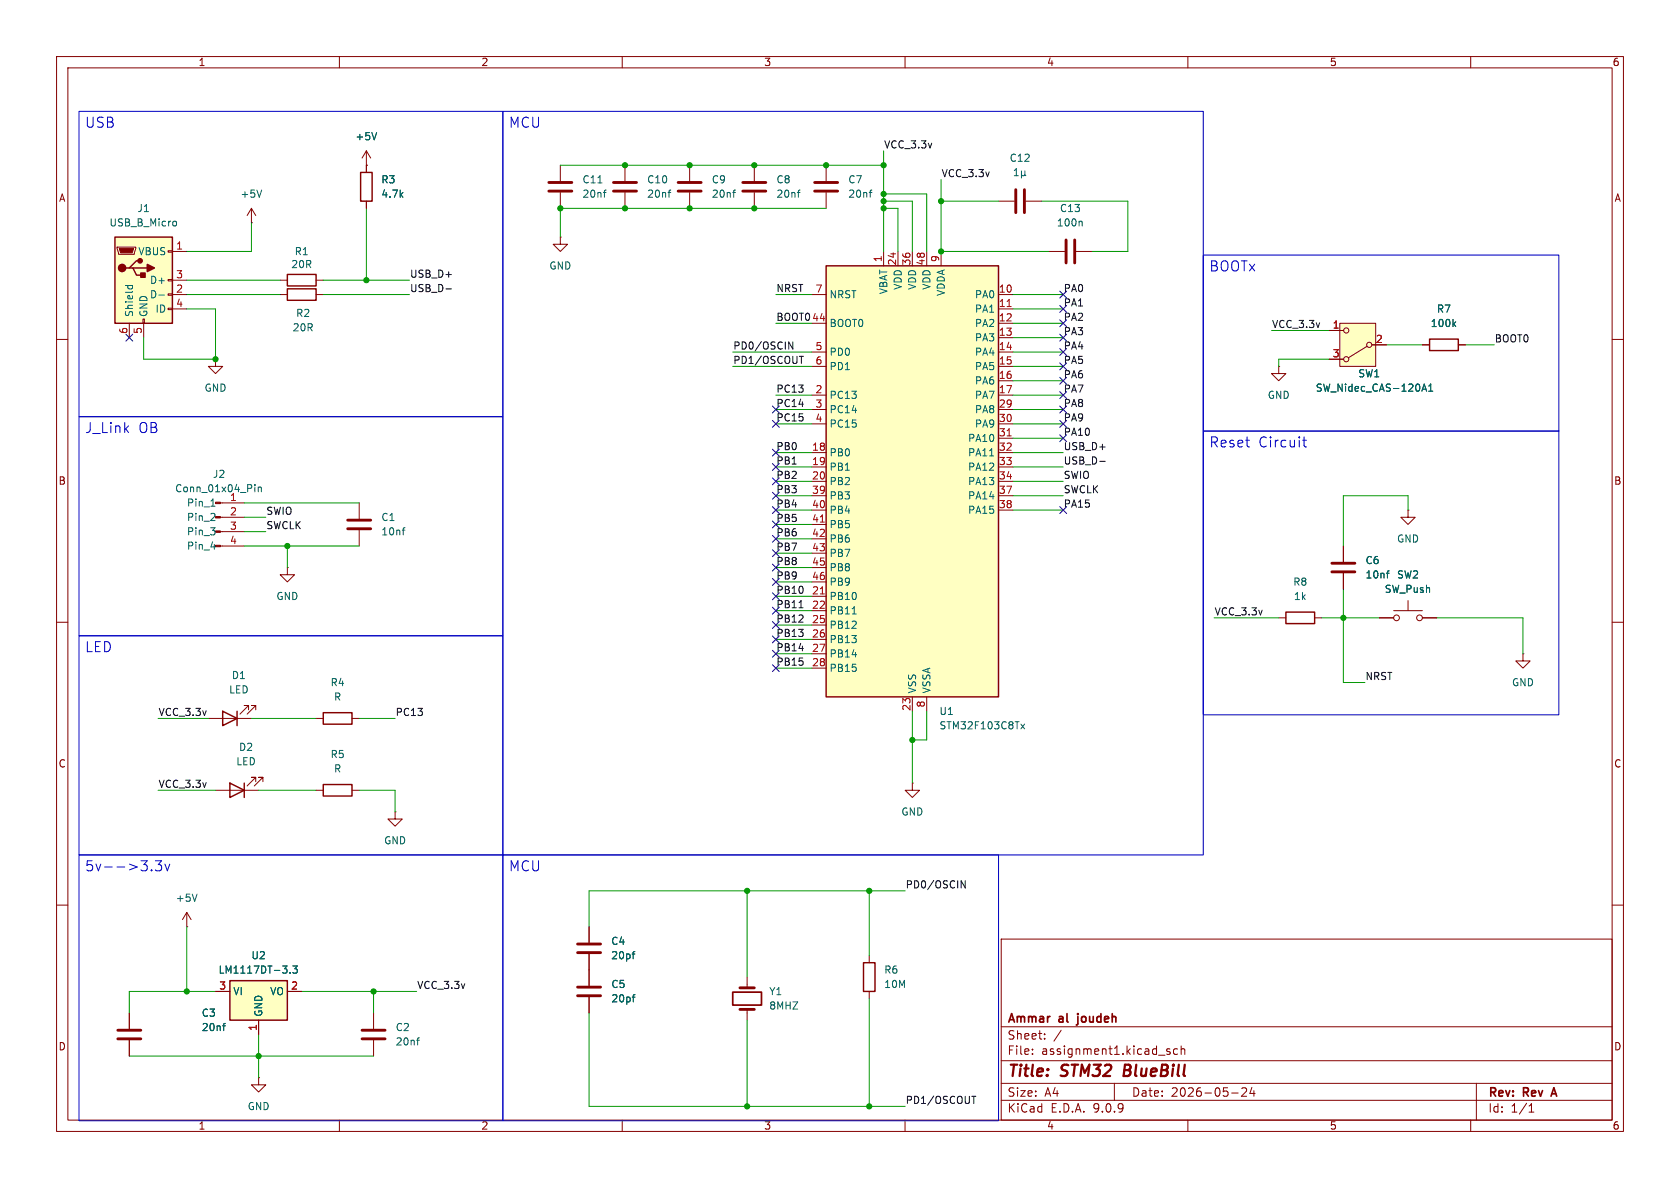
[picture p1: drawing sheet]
<svg xmlns="http://www.w3.org/2000/svg" width="297mm" height="210mm" viewBox="0 0 297 210" stroke-linecap="round" stroke-linejoin="round" font-family="sans-serif">
<g fill="none" stroke="#840000" stroke-width=".18">
<path d="M10 10h277v190h-277zM12 12h273v186h-273zM60 10v2M110 10v2M160 10v2M210 10v2M260 10v2M10 60h2M226.1 64.8v1.2h1.2l-1.2 1.3-1.3-1.3h1.3M226.1 64.8h.1M285 60h2M237.5 96.5v2.8"/>
<path d="M248.9 90.2v1.2h1.3l-1.3 1.3-1.3-1.3h1.3M248.9 90.2h.1M10 110h2M226.1 109.2h1.2M232.4 109.2h1.3M237.5 101.3v2.8M243.8 109.2h2.6M246.4 108h5.1M248.9 106.2v1.8M251.5 109.2h2.5M269.2 115.6v1.2h1.3l-1.3 1.3-1.2-1.3h1.2M269.2 115.6h.1"/>
<path d="M285 110h2M55.9 139.7h1.2M62.2 139.7h1.3M69.8 143.5v1.3h1.3l-1.3 1.3-1.2-1.3h1.2M69.8 143.5h.1M10 160h2M22.9 179.1v2.8M33 163.8h.1M33 161.3l-.7 1.3M33 161.3l.8 1.3M33 161.3v2.5M104.1 171.5v2.7"/>
<path d="M104.1 176.3v2.8M132.1 172.7v1.9M132.1 178.4v1.9M153.7 168.9v1.3M153.7 175.3v1.2M177 166h108v32h-108zM285 160h2M22.9 183.9v2.8M60 198v2M110 198v2M160 198v2M177 194.5h108"/>
<path d="M177 191.5h108M177 187.5h108M177 181.5h108M182.5 186.3v.1M182.5 185.5v.1M184.7 183.6v.1M184.7 182.8v.1M187.6 182.1l-1.3 2M197 191.5v3M206.3 185.8l.5 .2 .1 .1-.1 .2-.4 .1M206.3 185.5h.5M208.2 185.5l-.5-.1-.2 .3v.4l.1 .2h.6"/>
<path d="M208.8 185.5l.2-.1 .4 .1 .1 .9M208.8 184.9v1.5M210 198v2M217.7 193.2h1.2M219.5 192.4l.6-.1 .2 .1 .1 .3-.9 1.1h.9M221.3 192.2l-.3 1.1h.9M221.7 192.8v1M260 198v2M261 191.5v6.5M270.3 196.6h.9M270.3 195.5l.4-.4v1.5"/>
<circle cx="246.9" cy="109.2" r=".51"/>
<circle cx="251" cy="109.2" r=".51"/>
</g>
<path d="M129.5 175.4h5.1v2.3h-5.1zM190.5 181.1l-.2 .1M274.3 193.4h.8M274.7 192.3l-.5 1.5" fill="none" stroke="#840000" stroke-width=".3"/>
<path d="M198.9 188.2l-.3 2h.8" fill="none" stroke="#840000" stroke-width=".4"/>
<path d="M227.3 108.2h5.1v2h-5.1zM57.1 138.7h5.1v2h-5.1zM152.7 170.2h2v5.1h-2z" fill="none" stroke="#840000" stroke-width=".25"/>
<path d="M245.1 101.3h.5M245.6 100.9l-.3 .1M34.8 158.1l-.4 1.2M111.8 176.3h.5M112.3 175.8l-.3 .1M39.4 181.3h.4M39.8 180.9l-.2 .1" fill="none" stroke="#006464" stroke-width=".18"/>
<path d="M235.5 99.6h4M235.5 101.1h4M102.1 174.5h4.1M102.1 176h4.1M130.8 178.4h2.5M130.8 174.6h2.5M20.8 182.1h4.1M20.8 183.6h4.1" fill="none" stroke="#840000" stroke-width=".51"/>
<path d="M236.9 57.2h6.3v7.6h-6.3z" fill="#ffffc2"/>
<g fill="none" stroke="#840000" stroke-width=".18">
<path d="M64.8 29.2h.1M64.8 26.7v3.8M64.8 35.6v1.2M64.8 26.7l-.8 1.2M64.8 26.7l.7 1.2M176.5 35.6h2.8M181.4 35.6h2.7M185.4 44.5h2.8M190.2 44.5h2.8M234.9 58.4h2.6M236.9 57.2h6.3v7.6h-6.3zM234.9 63.5h2.6"/>
<path d="M241.7 61.2l-3.3 2M242.6 61h2.5M251.5 61h1.2M257.8 61h1.3M161.3 138.4v1.3h1.3l-1.3 1.3-1.3-1.3h1.3M161.3 138.4h.1"/>
<circle cx="238" cy="58.4" r=".46"/>
<circle cx="238" cy="63.5" r=".46"/>
<circle cx="242.1" cy="61" r=".46"/>
</g>
<g fill="none" stroke="#006464" stroke-width=".18">
<path d="M66.6 23.4l-.4 1.3M179.3 31.1h.7M179.3 30.2l.4-.4v1.3M180.6 30.9l.2 .2h.2l.2-.2M180.6 30.2v1.3M181.2 30.9l.2 .2M181.2 30.2v.7M191.1 39.1l.2 .2v.6M257 57.2l.4 .5M257.4 56.9l-.5 .5M251.4 69.2l.4-1.3 .4 1.3M251.5 68.8h.6"/>
<path d="M252.6 69.2h.7M252.6 68.3l.3-.4v1.3"/>
</g>
<path d="M63.8 30.5h2v5.1h-2zM252.7 59.9h5.1v2.1h-5.1z" fill="none" stroke="#840000" stroke-width=".25"/>
<path d="M179.6 33.5v4.1M181.1 33.5v4.1M188.5 42.4v4.1M190 42.4v4.1" fill="none" stroke="#840000" stroke-width=".51"/>
<path d="M146 47h30.5v76.2h-30.5z" fill="#ffffc2"/>
<path d="M50.8 48.5h5.1v2h-5.1zM146 47h30.5v76.2h-30.5zM39.4 125.7l2.5 1.3-2.5 1.3zM41.9 125.7v2.6" fill="none" stroke="#840000" stroke-width=".25"/>
<g fill="none" stroke="#840000" stroke-width=".18">
<path d="M44.4 39.4h.1M44.4 36.8l-.7 1.3M44.4 36.8l.8 1.3M44.4 36.8v2.6M49.5 49.5h1.3M55.9 49.5h1.2M143.5 52.1h2.5M143.5 57.2h2.5M156.2 44.5v2.5M158.7 44.5v2.5M161.3 44.5v2.5M163.8 44.5v2.5"/>
<path d="M166.4 44.5v2.5M176.5 52.1h2.6M176.5 57.2h2.6M176.5 54.6h2.6M176.5 59.7h2.6M38.1 63.5v1.3h1.3l-1.3 1.2-1.3-1.2h1.3M38.1 63.5h.1M143.5 62.2h2.5M143.5 64.8h2.5M143.5 69.9h2.5M143.5 72.4h2.5M143.5 74.9h2.5"/>
<path d="M176.5 62.2h2.6M176.5 64.8h2.6M176.5 69.9h2.6M176.5 72.4h2.6M176.5 74.9h2.6M176.5 67.3h2.6M176.5 77.5h2.6M143.5 80h2.5M143.5 82.6h2.5M143.5 85.1h2.5M143.5 87.6h2.5M143.5 90.2h2.5"/>
<path d="M143.5 92.7h2.5M143.5 95.3h2.5M143.5 97.8h2.5M176.5 80h2.6M176.5 82.6h2.6M176.5 85.1h2.6M176.5 87.6h2.6M176.5 90.2h2.6M143.5 100.3h2.5M143.5 102.9h2.5M143.5 105.4h2.5M143.5 108h2.5"/>
<path d="M143.5 110.5h2.5M143.5 113h2.5M143.5 115.6h2.5M143.5 118.1h2.5M36.8 127h7.6M43.9 125.5v-.8h-.7h.7l-1.5 1.5M45.2 125.5v-.8h-.8h.8l-1.5 1.5M161.3 123.2v2.5M163.8 123.2v2.5M66 179.1v2.8M66 183.9v2.8"/>
</g>
<path d="M178 54.2h.8M178 77.1h.8M145 92.3h.7M145 105h.7" fill="none" stroke="#a90000" stroke-width=".18"/>
<path d="M46.3 33.6l-.5 1.3M175 80.6h.7M150.6 108.5h.8M180.5 128l.6 .8M181.1 128l-.6 .8M73.7 183.9h.4M74.1 183.5h-.2" fill="none" stroke="#006464" stroke-width=".18"/>
<path d="M64 182.1h4.1M64 183.6h4.1" fill="none" stroke="#840000" stroke-width=".51"/>
<path d="M20.3 41.9h10.2v15.3h-10.2z" fill="#ffffc2"/>
<path d="M20.3 41.9h10.2v15.3h-10.2zM22.9 47.4h.6l.6 1.2h1.3M23.5 47.4h2.5M24.8 46.1h-.7l-1.2 1.3h-.7" fill="none" stroke="#840000" stroke-width=".25"/>
<g fill="none" stroke="#840000" stroke-width=".18">
<path d="M99.1 29.2v2.8M99.1 34v2.8M110.5 29.2v2.8M110.5 34v2.8M121.9 29.2v2.8M121.9 34v2.8M133.3 29.2v2.8M133.3 34v2.8M146 29.2v2.8M146 34v2.8M20.7 43.7h3.3v.2l-.3 1.1h-2.7zM22.9 57.2v2.5"/>
<path d="M25.3 56.4h.2v.8h-.2zM25.4 57.2v2.5M29.7 44.3h.8v.3h-.8zM29.7 49.4h.8v.3h-.8zM29.7 51.9h.8v.3h-.8zM29.7 54.5h.8v.2h-.8zM30.5 44.5h2.5M30.5 49.5h2.5M30.5 52.1h2.5M30.5 54.6h2.5M99.1 41.9v1.3h1.2l-1.2 1.3-1.3-1.3h1.3M99.1 41.9h.1"/>
<path d="M104.1 163.8v2.8M104.1 168.7v2.8M45.7 190.5v1.3h1.3l-1.3 1.2-1.3-1.2h1.3M45.7 190.5h.1"/>
</g>
<path d="M21.1 43.9h2.5l-.2 .8h-2.1z" fill="#840000" stroke="#840000" stroke-width=".18"/>
<g fill="#840000" stroke="#840000" stroke-width=".25">
<path d="M24.9 48.3h.8v.7h-.8z"/>
<path d="M26 46.7l1.3 .7-1.3 .6z"/>
<circle cx="21.6" cy="47.4" r=".63"/>
<circle cx="24.8" cy="46.1" r=".38"/>
</g>
<g fill="none" stroke="#006464" stroke-width=".18">
<path d="M30.8 39.1l.3 .1 .1 .1-.1 .5-.3 .1M105.7 32.3h.7M106.7 34h.5M107.2 33.6l-.3 .1M118.1 34h.5M118.6 33.6l-.3 .1M129.5 34h.5M130 33.6l-.2 .1M141 34h.4M141.4 33.6l-.2 .1M153.7 34h.4M154.1 33.6l-.2 .1"/>
<path d="M22.2 50.5h1.2M22.7 50.5l-.1 .3M23.4 50.5v.3M28.1 52.2h1M111.8 168.6h.4M112.2 168.2l-.2 .1"/>
</g>
<path d="M97 32.3h4.1M97 33.8h4.1M108.5 32.3h4M108.5 33.8h4M119.9 32.3h4.1M119.9 33.8h4.1M131.3 32.3h4.1M131.3 33.8h4.1M144 32.3h4.1M144 33.8h4.1M102.1 166.9h4.1M102.1 168.4h4.1" fill="none" stroke="#840000" stroke-width=".51"/>
<path d="M40.6 173.4h10.2v6.9h-10.2z" fill="#ffffc2"/>
<path d="M50.8 51.1h5.1v2h-5.1zM40.6 138.4l2.6 1.3-2.6 1.3zM43.2 138.4v2.6M57.1 126h5.1v2h-5.1zM40.6 173.4h10.2v6.9h-10.2z" fill="none" stroke="#840000" stroke-width=".25"/>
<g fill="none" stroke="#840000" stroke-width=".18">
<path d="M64.8 29.2h.1M64.8 29.2v1.3M64.8 35.6v1.2M49.5 52.1h1.3M55.9 52.1h1.2M234.9 58.4h2.6M234.9 63.5h2.6M242.6 61h2.5M251.5 61h1.2M257.8 61h1.3M39 88.9h4.2M39 91.4h4.2"/>
<path d="M39 94h4.2M39 96.5h4.2M63.5 88.9v2.8M63.5 93.7v2.8M237.5 96.5v2.8M50.8 100.3v1.3h1.3l-1.3 1.3-1.3-1.3h1.3M50.8 100.3h.1M237.5 101.3v2.8M243.8 109.2h2.6M251.5 109.2h2.5M38.1 139.7h7.6M45.2 138.2v-.8h-.8h.8l-1.5 1.5"/>
<path d="M46.5 138.2v-.8h-.8h.8l-1.5 1.5M55.9 127h1.2M62.2 127h1.3M22.9 179.1v2.8M38.1 175.3h2.5M50.8 175.3h2.5M104.1 163.8v2.8M104.1 168.7v5.5M104.1 176.3v2.8M22.9 183.9v2.8M45.7 180.3v2.6"/>
</g>
<g fill="none" stroke="#006464" stroke-width=".18">
<path d="M66.6 23.4l-.4 1.3M257 57.2l.4 .5M257.4 56.9l-.5 .5M251.4 69.2l.4-1.3 .4 1.3M251.5 68.8h.6M252.6 69.2h.7M252.6 68.3l.3-.4v1.3M37.2 92h.8M37.3 89.5h.7M37.3 96.7h.8M38 90.9v.4M45.1 85.7v.1"/>
<path d="M45.1 86.1v.8M45.7 86.1v.8M45.7 86.2l.1-.1 .3 .1 .1 .7M71.1 93.7h.5M71.6 93.3h-.2M245.1 101.3h.5M245.6 100.9l-.3 .1M51.3 171.9v.1M51.8 170.8h.8l-.5 .4 .4 .2v.5l-.2 .1-.5-.1M111.8 168.6h.4M111.8 176.3h.5M112.2 168.2l-.2 .1"/>
<path d="M112.3 175.8l-.3 .1M39.4 181.3h.4M39.8 180.9l-.2 .1"/>
</g>
<path d="M61.5 91.9h4M61.5 93.5h4" fill="none" stroke="#840000" stroke-width=".51"/>
<g fill="#840000" stroke="#840000" stroke-width=".18">
<path d="M38.1 88.8h.9v.2h-.9z"/>
<path d="M38.1 91.3h.9v.3h-.9z"/>
<path d="M38.1 93.9h.9v.2h-.9z"/>
<path d="M38.1 96.4h.9v.2h-.9z"/>
</g>
<path d="M78.8 51.1h1M139.4 60.4l.8 1.3v-1.3M141.3 63h.7M141.7 63v1.3M194.4 81.6h1M141.3 107.4h.7M169.9 155.7l.7 1.3v-1.3M171.8 193.8h.7M172.2 193.8v1.3" fill="none" stroke="#0f0f0f" stroke-width=".18"/>
<g fill="none" stroke="#009600" stroke-width=".18">
<path d="M44.4 39.4v5.1h-11.4M64.8 36.8v12.7M99.1 29.2h57.1M146 36.8h-46.9v5.1M156.2 35.6h5.1v8.9M156.2 36.8h2.5v7.7M156.2 26.7v17.8M156.2 34.3h7.6v10.2M166.4 35.6h10.1M166.4 31.8v12.7h19M184.1 35.6h15.3v8.9h-6.4M33 54.6h5.1v8.9h-12.7v-3.8"/>
<path d="M33 52.1h16.5M33 49.5h16.5M57.1 52.1h15.3M57.1 49.5h15.3M137.2 52.1h6.3M137.2 57.2h6.3M179.1 54.6h8.9M179.1 52.1h8.9M179.1 57.2h8.9M179.1 59.7h8.9M224.8 58.4h10.1M129.5 64.8h14"/>
<path d="M129.5 62.2h14M137.2 69.9h6.3M137.2 72.4h6.3M137.2 74.9h6.3M179.1 69.9h8.9M179.1 77.5h8.9M179.1 72.4h8.9M179.1 74.9h8.9M179.1 64.8h8.9M179.1 62.2h8.9M179.1 67.3h8.9M234.9 63.5h-8.8v1.3"/>
<path d="M245.1 61h6.4M259.1 61h5.1M43.2 91.4h3.8M43.2 94h3.8M43.2 88.9h20.3M43.2 96.5h20.3M50.8 96.5v3.8M137.2 95.3h6.3M137.2 92.7h6.3M137.2 97.8h6.3M137.2 80h6.3M137.2 82.6h6.3"/>
<path d="M137.2 90.2h6.3M137.2 85.1h6.3M137.2 87.6h6.3M179.1 80h8.9M179.1 82.6h8.9M179.1 90.2h8.9M179.1 85.1h8.9M179.1 87.6h8.9M248.9 90.2v-2.6h-11.4v8.9M137.2 100.3h6.3M137.2 102.9h6.3M137.2 118.1h6.3"/>
<path d="M137.2 115.6h6.3M137.2 108h6.3M137.2 110.5h6.3M137.2 105.4h6.3M137.2 113h6.3M214.6 109.2h11.5M233.7 109.2h10.1M237.5 104.1v16.6h3.8M254 109.2h15.2v6.4M27.9 139.7h10.2M27.9 127h8.9M44.4 127h11.5"/>
<path d="M45.7 139.7h10.2M63.5 139.7h6.3v3.8M63.5 127h6.3M161.3 125.7v12.7M163.8 125.7v5.1h-2.5M132.1 157.5v15.2M153.7 157.5v11.4M160 157.5h-55.9v6.3M33 163.8v11.5M38.1 175.3h-15.2v3.8M53.3 175.3h20.4M66 175.3v3.8"/>
<path d="M104.1 179.1v16.5h55.9M153.7 176.5v19.1M22.9 186.7h43.1M45.7 182.9v7.6M132.1 180.3v15.3"/>
</g>
<g fill="none" stroke="#000084" stroke-width=".18">
<path d="M22.3 59.1l1.2 1.2M23.5 59.1l-1.2 1.2M187.4 54l1.2 1.2M187.4 56.5l1.2 1.3M187.4 51.5l1.2 1.2M187.4 59.1l1.2 1.2M188.6 54l-1.2 1.2M188.6 56.5l-1.2 1.3M188.6 51.5l-1.2 1.2M188.6 59.1l-1.2 1.2M136.6 71.8l1.2 1.2M136.6 79.4l1.2 1.2"/>
<path d="M136.6 74.3l1.2 1.2M137.8 71.8l-1.2 1.2M137.8 79.4l-1.2 1.2M137.8 74.3l-1.2 1.2M187.4 66.7l1.2 1.2M187.4 64.2l1.2 1.2M187.4 69.2l1.2 1.3M187.4 71.8l1.2 1.2M187.4 61.6l1.2 1.2M187.4 74.3l1.2 1.2M187.4 76.9l1.2 1.2M188.6 66.7l-1.2 1.2"/>
<path d="M188.6 64.2l-1.2 1.2M188.6 69.2l-1.2 1.3M188.6 71.8l-1.2 1.2M188.6 61.6l-1.2 1.2M188.6 74.3l-1.2 1.2M188.6 76.9l-1.2 1.2M136.6 84.5l1.2 1.2M136.6 94.6l1.2 1.3M136.6 81.9l1.2 1.3M136.6 89.6l1.2 1.2M136.6 87l1.2 1.2M136.6 92.1l1.2 1.2"/>
<path d="M136.6 99.7l1.2 1.2M136.6 97.2l1.2 1.2M137.8 84.5l-1.2 1.2M137.8 94.6l-1.2 1.3M137.8 81.9l-1.2 1.3M137.8 89.6l-1.2 1.2M137.8 87l-1.2 1.2M137.8 92.1l-1.2 1.2M137.8 99.7l-1.2 1.2M137.8 97.2l-1.2 1.2M187.4 89.6l1.2 1.2M188.6 89.6l-1.2 1.2"/>
<path d="M136.6 104.8l1.2 1.2M136.6 102.3l1.2 1.2M136.6 115l1.2 1.2M136.6 117.5l1.2 1.2M136.6 107.3l1.2 1.3M136.6 109.9l1.2 1.2M136.6 112.4l1.2 1.2M137.8 117.5l-1.2 1.2M137.8 115l-1.2 1.2M137.8 104.8l-1.2 1.2M137.8 107.3l-1.2 1.3M137.8 112.4l-1.2 1.2"/>
<path d="M137.8 102.3l-1.2 1.2M137.8 109.9l-1.2 1.2"/>
</g>
<g fill="none" stroke="#0000c2" stroke-width=".18">
<path d="M14 19.7h74.9v54h-74.9zM88.9 19.7h123.8v131.4h-123.8zM212.7 45.1h62.9v31.1h-62.9zM14 73.7h74.9v38.7h-74.9zM212.7 76.2h62.9v50.2h-62.9zM230.3 77.8h.7M230.5 77.2v1.6l.1 .1 .4 .1M14 112.4h74.9v38.7h-74.9zM14 151.1h74.9v47h-74.9zM26.8 153.8v.1M27.5 152.2h1.1l-.6 .6a.48 .48 0 0 1 .6 .4v.4l-.2 .3h-.7l-.2-.1M29.2 152.8l.4 1.1 .4-1.1"/>
<path d="M88.9 151.1h87.6v47h-87.6z"/>
</g>
<g fill="#009600" stroke="#009600" stroke-width=".18">
<circle cx="166.4" cy="44.5" r=".46"/>
<circle cx="99.1" cy="36.8" r=".46"/>
<circle cx="110.5" cy="36.8" r=".46"/>
<circle cx="161.3" cy="130.8" r=".46"/>
<circle cx="110.5" cy="29.2" r=".46"/>
<circle cx="121.9" cy="29.2" r=".46"/>
<circle cx="121.9" cy="36.8" r=".46"/>
<circle cx="45.7" cy="186.7" r=".46"/>
<circle cx="33" cy="175.3" r=".46"/>
<circle cx="66" cy="175.3" r=".46"/>
<circle cx="156.2" cy="36.8" r=".46"/>
<circle cx="133.3" cy="36.8" r=".46"/>
<circle cx="146" cy="29.2" r=".46"/>
<circle cx="133.3" cy="29.2" r=".46"/>
<circle cx="156.2" cy="35.6" r=".46"/>
<circle cx="156.2" cy="29.2" r=".46"/>
<circle cx="156.2" cy="34.3" r=".46"/>
<circle cx="166.4" cy="35.6" r=".46"/>
<circle cx="237.5" cy="109.2" r=".46"/>
<circle cx="38.1" cy="63.5" r=".46"/>
<circle cx="64.8" cy="49.5" r=".46"/>
<circle cx="50.8" cy="96.5" r=".46"/>
<circle cx="132.1" cy="195.6" r=".46"/>
<circle cx="153.7" cy="195.6" r=".46"/>
<circle cx="153.7" cy="157.5" r=".46"/>
<circle cx="132.1" cy="157.5" r=".46"/>
</g>
<g font-size="2.8" fill="#840000">
<text x="178" y="190.9">Title:</text>
<text x="187.7" y="190.9">STM32</text>
<text x="199.5" y="190.9">BlueBill</text>
</g>
<g font-size="2.5" fill="#0000c2">
<text x="14.9" y="22.9">USB</text>
<text x="89.9" y="22.9">MCU</text>
<text x="213.7" y="48.3">BOOTx</text>
<text x="14.9" y="76.8">J_Link</text>
<text x="24.4" y="76.8">OB</text>
<text x="213.7" y="79.4">Reset</text>
<text x="222.4" y="79.4">Circuit</text>
<text x="14.9" y="115.6">LED</text>
<text x="14.9" y="154.3">5v--&gt;3.3v</text>
<text x="89.9" y="154.3">MCU</text>
</g>
<g font-size="2.1" fill="#840000">
<text x="178" y="184">Sheet:</text>
<text x="178" y="181.2">Ammar</text>
<text x="187.3" y="181.2">al</text>
<text x="191.2" y="181.2">joudeh</text>
<text x="178" y="186.7">File:</text>
<text x="184.1" y="186.7">assignment1.kicad_sch</text>
<text x="178" y="196.9">KiCad</text>
<text x="178" y="194.1">Size:</text>
<text x="184.7" y="194.1">A4</text>
<text x="185.7" y="196.9">E.D.A.</text>
<text x="193.3" y="196.9">9.0.9</text>
<text x="200" y="194.1">Date:</text>
<text x="207" y="194.1">2026-05-24</text>
<text x="263" y="194.3">Rev:</text>
<text x="263" y="196.9">Id:</text>
<text x="267.1" y="196.9">1/1</text>
<text x="269.4" y="194.3">Rev</text>
<text x="275.1" y="194.3">A</text>
</g>
<g font-size="1.8" fill="#840000">
<text x="35" y="11.9">1</text>
<text x="85" y="11.9">2</text>
<text x="135" y="11.9">3</text>
<text x="185" y="11.9">4</text>
<text x="235" y="11.9">5</text>
<text x="285" y="11.9">6</text>
<text x="10.3" y="35.9">A</text>
<text x="285.3" y="35.9">A</text>
<text x="10.3" y="85.9">B</text>
<text x="285.3" y="85.9">B</text>
<text x="10.3" y="135.9">C</text>
<text x="285.3" y="135.9">C</text>
<text x="10.3" y="185.9">D</text>
<text x="285.3" y="185.9">D</text>
<text x="35" y="199.9">1</text>
<text x="85" y="199.9">2</text>
<text x="135" y="199.9">3</text>
<text x="185" y="199.9">4</text>
<text x="235" y="199.9">5</text>
<text x="285" y="199.9">6</text>
</g>
<g font-size="1.8" fill="#006464">
<text x="62.7" y="25">+5V</text>
<text x="178.4" y="28.8">C12</text>
<text x="42.4" y="35.2">+5V</text>
<text x="67.3" y="32.6">R3</text>
<text x="67.3" y="35.2">4.7k</text>
<text x="102.9" y="35.2">20nf</text>
<text x="102.9" y="32.6">C11</text>
<text x="114.3" y="35.2">20nf</text>
<text x="114.3" y="32.6">C10</text>
<text x="125.7" y="32.6">C9</text>
<text x="125.7" y="35.2">20nf</text>
<text x="137.2" y="32.6">C8</text>
<text x="137.2" y="35.2">20nf</text>
<text x="149.9" y="32.6">C7</text>
<text x="149.9" y="35.2">20nf</text>
<text x="19.3" y="40.2">USB_B_Micro</text>
<text x="24.2" y="37.7">J1</text>
<text x="186.7" y="40.2">100n</text>
<text x="187.3" y="37.7">C13</text>
<text x="24.4" y="45.3">VBUS</text>
<text x="51.4" y="47.6">20R</text>
<text x="52" y="45.3">R1</text>
<text x="97" y="47.9">GND</text>
<text x="26.4" y="50.4">D+</text>
<text x="26.4" y="52.9">D-</text>
<text x="146.6" y="52.9">NRST</text>
<text x="157.1" y="52.1" transform="rotate(-90 157.1 52.1)">VBAT</text>
<text x="159.6" y="51.3" transform="rotate(-90 159.6 51.3)">VDD</text>
<text x="162.2" y="51.3" transform="rotate(-90 162.2 51.3)">VDD</text>
<text x="164.7" y="51.3" transform="rotate(-90 164.7 51.3)">VDD</text>
<text x="167.2" y="52.4" transform="rotate(-90 167.2 52.4)">VDDA</text>
<text x="172.3" y="52.9">PA0</text>
<text x="23.7" y="56.1" transform="rotate(-90 23.7 56.1)">Shield</text>
<text x="26.3" y="56.1" transform="rotate(-90 26.3 56.1)">GND</text>
<text x="27.4" y="55.5">ID</text>
<text x="51.6" y="58.8">20R</text>
<text x="52.3" y="56.2">R2</text>
<text x="146.6" y="58">BOOT0</text>
<text x="172.3" y="55.5">PA1</text>
<text x="172.3" y="58">PA2</text>
<text x="252.8" y="58">100k</text>
<text x="253.9" y="55.5">R7</text>
<text x="146.6" y="63.1">PD0</text>
<text x="146.6" y="65.6">PD1</text>
<text x="172.3" y="60.6">PA3</text>
<text x="172.3" y="63.1">PA4</text>
<text x="172.3" y="65.6">PA5</text>
<text x="36.1" y="69.4">GND</text>
<text x="146.6" y="70.7">PC13</text>
<text x="172.3" y="68.2">PA6</text>
<text x="172.3" y="70.7">PA7</text>
<text x="224" y="70.7">GND</text>
<text x="232.5" y="69.4">SW_Nidec_CAS-120A1</text>
<text x="240" y="66.9">SW1</text>
<text x="146.6" y="73.3">PC14</text>
<text x="146.6" y="75.8">PC15</text>
<text x="172.3" y="73.3">PA8</text>
<text x="172.3" y="75.8">PA9</text>
<text x="146.6" y="80.9">PB0</text>
<text x="146.6" y="83.4">PB1</text>
<text x="171" y="78.3">PA10</text>
<text x="171" y="80.9">PA11</text>
<text x="171" y="83.4">PA12</text>
<text x="30.9" y="87.2">Conn_01x04_Pin</text>
<text x="32.9" y="89.8">Pin_1</text>
<text x="37.5" y="84.7">J2</text>
<text x="40.6" y="88.6">1</text>
<text x="146.6" y="86">PB2</text>
<text x="146.6" y="88.5">PB3</text>
<text x="171" y="86">PA13</text>
<text x="171" y="88.5">PA14</text>
<text x="32.9" y="92.3">Pin_2</text>
<text x="32.9" y="94.8">Pin_3</text>
<text x="67.3" y="92.3">C1</text>
<text x="67.3" y="94.8">10nf</text>
<text x="146.6" y="91">PB4</text>
<text x="146.6" y="93.6">PB5</text>
<text x="171" y="91">PA15</text>
<text x="32.9" y="97.4">Pin_4</text>
<text x="146.6" y="96.1">PB6</text>
<text x="146.6" y="98.7">PB7</text>
<text x="146.6" y="101.2">PB8</text>
<text x="241.3" y="99.9">C6</text>
<text x="246.9" y="96.1">GND</text>
<text x="48.8" y="106.3">GND</text>
<text x="146.6" y="103.7">PB9</text>
<text x="146.6" y="106.3">PB10</text>
<text x="228.5" y="103.7">R8</text>
<text x="228.6" y="106.3">1k</text>
<text x="241.3" y="102.5">10nf</text>
<text x="244.7" y="105">SW_Push</text>
<text x="246.9" y="102.5">SW2</text>
<text x="146.6" y="108.8">PB11</text>
<text x="146.6" y="111.4">PB12</text>
<text x="146.6" y="113.9">PB13</text>
<text x="146.6" y="116.4">PB14</text>
<text x="146.6" y="119">PB15</text>
<text x="40.4" y="122.8">LED</text>
<text x="40.9" y="120.2">D1</text>
<text x="58.3" y="121.5">R4</text>
<text x="59" y="124.1">R</text>
<text x="162.2" y="122.7" transform="rotate(-90 162.2 122.7)">VSS</text>
<text x="164.7" y="122.7" transform="rotate(-90 164.7 122.7)">VSSA</text>
<text x="267.2" y="121.5">GND</text>
<text x="166" y="126.6">U1</text>
<text x="166" y="129.1">STM32F103C8Tx</text>
<text x="41.7" y="135.5">LED</text>
<text x="42.2" y="132.9">D2</text>
<text x="58.3" y="134.2">R5</text>
<text x="59" y="136.8">R</text>
<text x="67.8" y="149.5">GND</text>
<text x="159.3" y="144.4">GND</text>
<text x="31" y="159.6">+5V</text>
<text x="108" y="167.2">C4</text>
<text x="38.5" y="172.3">LM1117DT-3.3</text>
<text x="44.3" y="169.8">U2</text>
<text x="108" y="169.8">20pf</text>
<text x="156.2" y="172.3">R6</text>
<text x="35.6" y="179.9">C3</text>
<text x="41.1" y="176.1">VI</text>
<text x="46.6" y="179.8" transform="rotate(-90 46.6 179.8)">GND</text>
<text x="47.7" y="176.1">VO</text>
<text x="108" y="174.9">C5</text>
<text x="108" y="177.4">20pf</text>
<text x="135.9" y="176.1">Y1</text>
<text x="135.9" y="178.7">8MHZ</text>
<text x="156.2" y="174.9">10M</text>
<text x="35.6" y="182.5">20nf</text>
<text x="69.9" y="182.5">C2</text>
<text x="69.9" y="185">20nf</text>
<text x="43.7" y="196.4">GND</text>
</g>
<g font-size="1.8" fill="#0f0f0f">
<text x="156.2" y="26.3">VCC_3.3v</text>
<text x="166.4" y="31.4">VCC_3.3v</text>
<text x="72.4" y="49.2">USB_D+</text>
<text x="72.4" y="51.7">USB_D-</text>
<text x="137.2" y="51.7">NRST</text>
<text x="188" y="51.7">PA0</text>
<text x="137.2" y="56.8">BOOT0</text>
<text x="143.5" y="56.9">44</text>
<text x="188" y="56.8">PA2</text>
<text x="188" y="54.3">PA1</text>
<text x="188" y="59.3">PA3</text>
<text x="224.8" y="58.1">VCC_3.3v</text>
<text x="129.5" y="61.9">PD0/OSCIN</text>
<text x="129.5" y="64.4">PD1/OSCOUT</text>
<text x="188" y="61.9">PA4</text>
<text x="188" y="64.4">PA5</text>
<text x="264.2" y="60.6">BOOT0</text>
<text x="137.2" y="69.5">PC13</text>
<text x="188" y="67">PA6</text>
<text x="188" y="69.5">PA7</text>
<text x="137.2" y="72">PC14</text>
<text x="137.2" y="74.6">PC15</text>
<text x="188" y="72">PA8</text>
<text x="188" y="74.6">PA9</text>
<text x="188" y="77.1">PA10</text>
<text x="137.2" y="82.2">PB1</text>
<text x="137.2" y="79.7">PB0</text>
<text x="188" y="79.7">USB_D+</text>
<text x="188" y="82.2">USB_D-</text>
<text x="137.2" y="84.7">PB2</text>
<text x="137.2" y="89.8">PB4</text>
<text x="137.2" y="87.3">PB3</text>
<text x="188" y="89.8">PA15</text>
<text x="188" y="87.3">SWCLK</text>
<text x="188" y="84.7">SWIO</text>
<text x="47" y="93.6">SWCLK</text>
<text x="47" y="91.1">SWIO</text>
<text x="137.2" y="94.9">PB6</text>
<text x="137.2" y="92.4">PB5</text>
<text x="137.2" y="100">PB8</text>
<text x="137.2" y="97.4">PB7</text>
<text x="137.2" y="105.1">PB10</text>
<text x="137.2" y="102.5">PB9</text>
<text x="137.2" y="107.6">PB11</text>
<text x="137.2" y="110.1">PB12</text>
<text x="137.2" y="112.7">PB13</text>
<text x="214.6" y="108.9">VCC_3.3v</text>
<text x="137.2" y="117.8">PB15</text>
<text x="137.2" y="115.2">PB14</text>
<text x="241.3" y="120.3">NRST</text>
<text x="27.9" y="126.7">VCC_3.3v</text>
<text x="69.8" y="126.7">PC13</text>
<text x="27.9" y="139.4">VCC_3.3v</text>
<text x="160" y="157.1">PD0/OSCIN</text>
<text x="73.7" y="174.9">VCC_3.3v</text>
<text x="160" y="195.2">PD1/OSCOUT</text>
</g>
<g font-size="1.8" fill="#a90000">
<text x="31" y="44.2">1</text>
<text x="156" y="46.4" transform="rotate(-90 156 46.4)">1</text>
<text x="158.5" y="47" transform="rotate(-90 158.5 47)">24</text>
<text x="161" y="47" transform="rotate(-90 161 47)">36</text>
<text x="163.6" y="47" transform="rotate(-90 163.6 47)">48</text>
<text x="166.1" y="46.4" transform="rotate(-90 166.1 46.4)">9</text>
<text x="31" y="49.3">3</text>
<text x="31" y="51.8">2</text>
<text x="144.1" y="51.8">7</text>
<text x="176.5" y="51.8">10</text>
<text x="22.6" y="59.1" transform="rotate(-90 22.6 59.1)">6</text>
<text x="25.1" y="59.1" transform="rotate(-90 25.1 59.1)">5</text>
<text x="31" y="54.4">4</text>
<text x="176.5" y="54.4">11</text>
<text x="176.5" y="56.9">12</text>
<text x="176.5" y="59.4">13</text>
<text x="235.5" y="58.2">1</text>
<text x="144.1" y="62">5</text>
<text x="144.1" y="64.5">6</text>
<text x="176.5" y="62">14</text>
<text x="176.5" y="64.5">15</text>
<text x="235.5" y="63.2">3</text>
<text x="243.1" y="60.7">2</text>
<text x="144.1" y="69.6">2</text>
<text x="176.5" y="67.1">16</text>
<text x="176.5" y="69.6">17</text>
<text x="144.1" y="72.1">3</text>
<text x="144.1" y="74.7">4</text>
<text x="176.5" y="72.1">29</text>
<text x="176.5" y="74.7">30</text>
<text x="176.5" y="77.2">31</text>
<text x="143.5" y="79.8">18</text>
<text x="143.5" y="82.3">19</text>
<text x="176.5" y="79.8">32</text>
<text x="176.5" y="82.3">33</text>
<text x="143.5" y="84.8">20</text>
<text x="143.5" y="87.4">39</text>
<text x="143.5" y="89.9">40</text>
<text x="176.5" y="84.8">34</text>
<text x="176.5" y="87.4">37</text>
<text x="176.5" y="89.9">38</text>
<text x="40.6" y="91.2">2</text>
<text x="40.6" y="93.7">3</text>
<text x="143.5" y="92.5">41</text>
<text x="143.5" y="95">42</text>
<text x="40.6" y="96.3">4</text>
<text x="143.5" y="97.5">43</text>
<text x="143.5" y="100.1">45</text>
<text x="143.5" y="102.6">46</text>
<text x="143.5" y="105.2">21</text>
<text x="143.5" y="107.7">22</text>
<text x="143.5" y="110.2">25</text>
<text x="143.5" y="112.8">26</text>
<text x="143.5" y="115.3">27</text>
<text x="143.5" y="117.9">28</text>
<text x="161" y="125.8" transform="rotate(-90 161 125.8)">23</text>
<text x="163.6" y="125.2" transform="rotate(-90 163.6 125.2)">8</text>
<text x="38.7" y="175">3</text>
<text x="51.4" y="175">2</text>
<text x="45.5" y="182.3" transform="rotate(-90 45.5 182.3)">1</text>
</g>
</svg>
